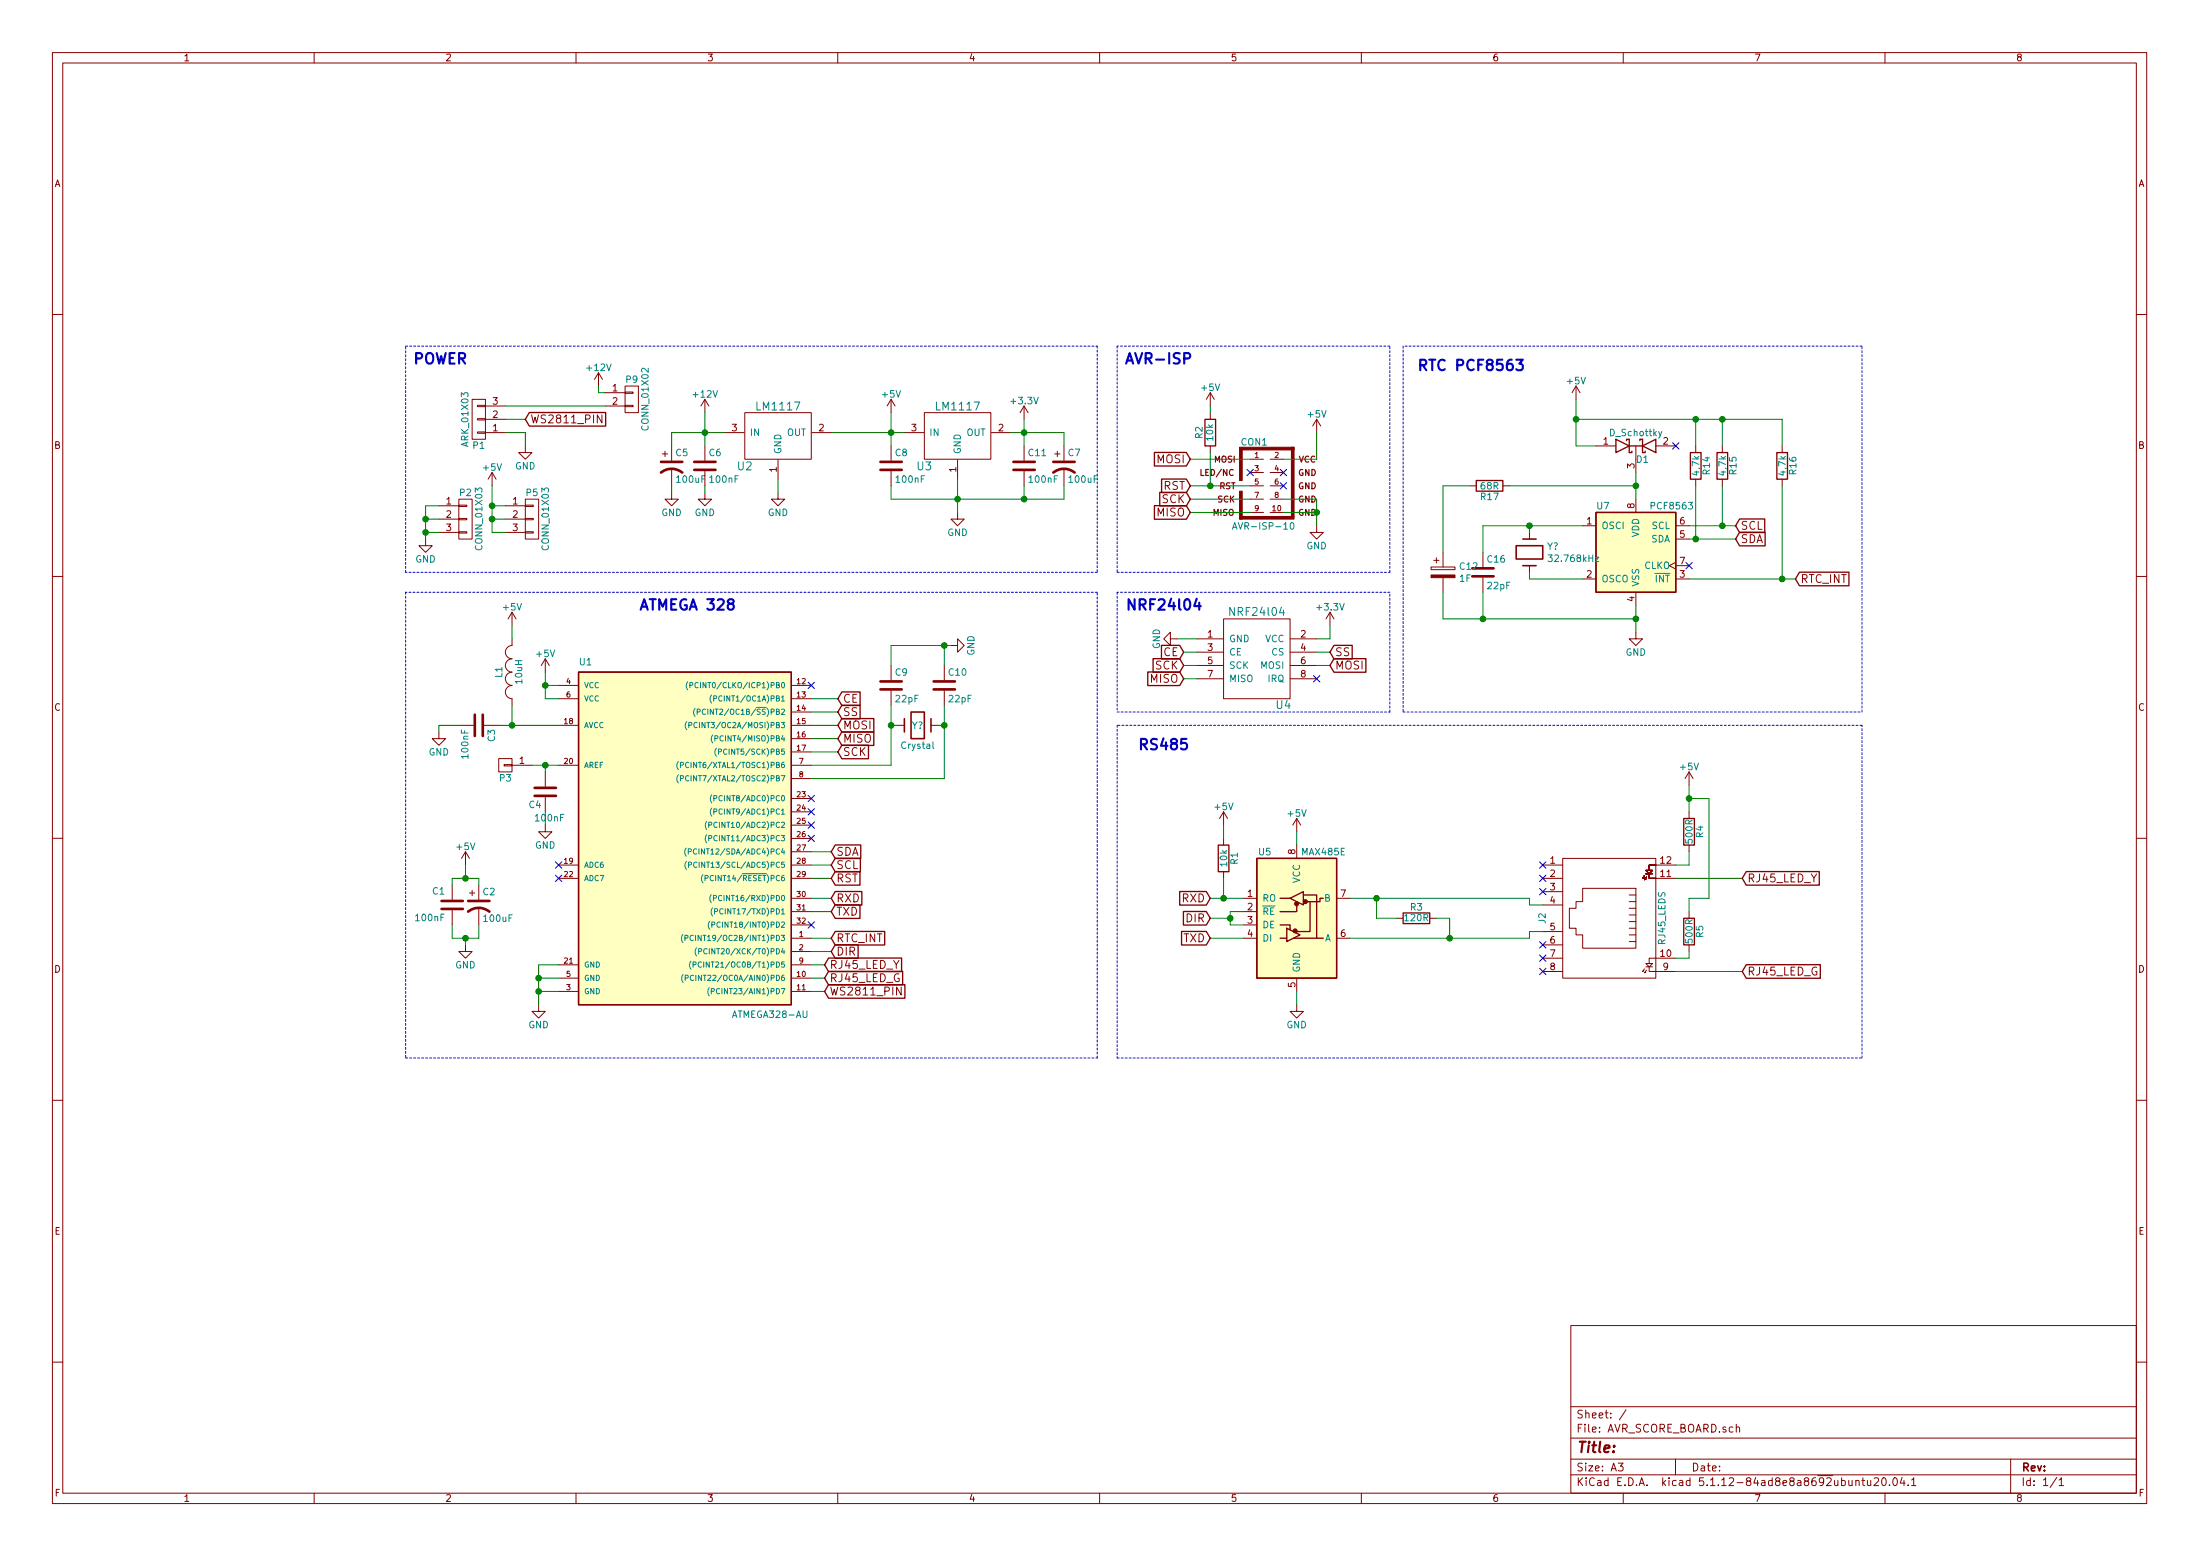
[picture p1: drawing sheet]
<svg xmlns="http://www.w3.org/2000/svg" width="420mm" height="297mm" viewBox="0 0 420 297" stroke-linecap="round" stroke-linejoin="round" font-family="sans-serif">
<g fill="none" stroke="#840000" stroke-width=".19">
<path d="M10 10h400v277h-400zM12 12h396v273.1h-396zM60 10v2M110 10v2M160 10v2M210 10v2M260 10v2M310 10v2M360 10v2M10 60h2M90.2 76.2h2.5v7.7h-2.5zM91.2 77.4h1.5v.2h-1.5z"/>
<path d="M91.2 79.9h1.5v.3h-1.5zM92.7 77.5h3.8M114.3 71.2l-.8 1.2M114.3 71.2v2.5M114.3 71.2l.8 1.2M115 79.2v1.5l-.9-1.5v1.5M115.6 77.5h3.8M115.6 75h3.8M119.4 77.4h1.5v.2h-1.5zM119.4 74.8h1.5v.3h-1.5zM119.4 73.7h2.5v5.1h-2.5zM134.6 76.2v2.6"/>
<path d="M134.6 76.2l-.7 1.3M134.6 76.2l.8 1.3M142.2 78.8h12.7v8.9h-12.7zM170.2 76.2v2.6M170.2 76.2l-.8 1.3M170.2 76.2l.7 1.3M176.5 78.8h12.7v8.9h-12.7zM195.6 77.5v2.5M195.6 77.5l-.8 1.3M195.6 77.5l.7 1.3M231.1 75v2.5M231.1 78.8v1.2"/>
<path d="M231.1 75l-.7 1.2M231.1 75l.8 1.2M301 73.7l-.8 1.3M301 73.7v2.5M301 73.7l.8 1.3M408 60h2M83.8 96.6h3.8M83.8 99.1h3.8M87.6 99h1.6v.2h-1.6zM87.6 96.4h1.6v.3h-1.6zM87.6 95.3h2.6v7.6h-2.6zM91.2 82.5h1.5v.2h-1.5z"/>
<path d="M92.7 82.6h3.8M92.7 80h3.8M94 90.2l-.8 1.3M94 90.2v2.5M94 90.2l.7 1.3M96.5 96.6h3.8M96.5 99.1h3.8M100.3 99h1.6v.2h-1.6zM100.3 96.4h1.6v.3h-1.6zM100.3 95.3h2.6v7.6h-2.6zM100.3 85.1v1.3h1.3l-1.3 1.3-1.2-1.3h1.2M126.5 86.7h1"/>
<path d="M127 86.1v1.1M128.3 94v1.3h1.2l-1.2 1.3-1.3-1.3h1.3M128.3 85.1v2.8M128.3 89.4v3.3M134.6 94v1.3h1.3l-1.3 1.3-1.3-1.3h1.3M134.6 85.1v2.8M134.6 90v2.7M138.4 82.6h3.7M148.6 94v1.3h1.3l-1.3 1.3-1.3-1.3h1.3M148.6 87.8v3.7M155 82.6h3.7M170.2 85.1v2.8"/>
<path d="M170.2 90v2.7M172.7 82.6h3.7M182.9 97.8v1.3h1.2l-1.2 1.3-1.3-1.3h1.3M182.9 87.8v3.7M189.3 82.6h3.7M195.6 85.1v2.8M195.6 90v2.7M201.4 86.7h1M201.9 86.1v1.1M203.2 85.1v2.8M203.2 89.4v3.3M231.1 85.1v1.3"/>
<path d="M238.8 92.7h2.5M238.8 87.7h2.5M238.8 97.8h2.5M238.8 90.2h2.5M238.8 95.3h2.5M242.6 92.7h2.5M242.6 87.7h2.5M242.6 97.8h2.5M242.6 90.2h2.5M242.6 95.3h2.5M251.5 80l-.8 1.3M251.5 80v2.6"/>
<path d="M251.5 80l.7 1.3M280.7 92.7h1.2M287 92.7h1.3M304.8 85.1h3.8M312.4 85.1v5.1M312.4 95.3v2.5M316.2 85.1h3.8M323.8 85.1v1.3M323.8 91.5v1.2M328.9 85.1v1.3M328.9 91.5v1.2M340.4 85.1v1.3"/>
<path d="M340.4 91.5v1.2M10 110h2M81.3 102.9v1.3h1.2l-1.2 1.2-1.3-1.2h1.3M83.8 101.6h3.8M87.6 101.5h1.6v.3h-1.6zM96.5 101.6h3.8M97.8 116.9l-.8 1.2M97.8 116.9v2.5M97.8 116.9l.8 1.2M100.3 101.5h1.6v.3h-1.6zM233.7 118.1h12.7v15.3h-12.7zM251.5 100.4v1.2h1.2l-1.2 1.3-1.3-1.3h1.3"/>
<path d="M254 116.9l-.8 1.2M254 116.9v2.5M254 116.9l.8 1.2M273.3 108.2h4.6v.5h-4.6zM273.8 107h1M274.3 106.5v1M275.6 105.4v2.8M275.6 110.3v2.8M283.2 105.4v2.8M283.2 110.3v2.8M292.1 101.6v1.3M292.1 108v1.3"/>
<path d="M302.3 100.4h2.5M302.3 110.5h2.5M312.4 113.1v2.5M320 107.4l-1.2 .6 1.2 .6M320 100.4h2.6M320 110.5h2.6M320 102.9h2.6M320 108h2.6M408 110h2M83.8 139.7v1.3h1.3l-1.3 1.3-1.3-1.3h1.3M87.6 138.5h2.8M92.5 138.5h2.7"/>
<path d="M97.8 122v1.2a1.27 1.27 0 0 0-1.3 1.3 1.27 1.27 0 0 0 1.3 1.3 1.27 1.27 0 0 0-1.3 1.2 1.27 1.27 0 0 0 1.3 1.3 1.27 1.27 0 0 0-1.3 1.3 1.27 1.27 0 0 0 1.3 1.2 1.27 1.27 0 0 0-1.3 1.3 1.27 1.27 0 0 0 1.3 1.3v1.3M104.1 125.8v2.5M104.1 125.8l-.7 1.2M104.1 125.8l.8 1.2M106.7 138.5h3.8M106.7 130.8h3.8M106.7 133.4h3.8M151.1 138.5h3.8M151.1 130.8h3.8M151.1 133.4h3.8M151.1 135.9h3.8M170.2 127v2.8"/>
<path d="M170.2 131.9v2.8M171.4 138.5h1.3M177.8 138.5h1.3M180.3 127v2.8M180.3 131.9v2.8M181.6 123.2h1.3v-1.2l1.2 1.2-1.2 1.3v-1.3M223.5 122v-1.3l-1.3 1.3 1.3 1.2v-1.2h1.3M228.6 122h5.1M228.6 124.5h5.1M228.6 127h5.1M228.6 129.6h5.1M246.4 122h5.1"/>
<path d="M246.4 124.5h5.1M246.4 127h5.1M246.4 129.6h5.1M312.4 120.7v1.3h1.3l-1.3 1.2-1.3-1.2h1.3M95.2 144.8h2.6v2.6h-2.6zM96.3 146h1.5v.2h-1.5zM97.8 146.1h3.8M104.1 157.5v1.3h1.3l-1.3 1.3-1.2-1.3h1.2M104.1 147.4v2.8M104.1 152.2v2.8M106.7 146.1h3.8M151.1 146.1h3.8"/>
<path d="M151.1 141h3.8M151.1 143.5h3.8M151.1 152.4h3.8M151.1 155h3.8M151.1 157.5h3.8M151.1 148.6h3.8M233.7 155l-.8 1.2M233.7 155v2.5M233.7 155l.7 1.2M247.6 156.2v2.6M247.6 156.2l-.7 1.3M247.6 156.2l.8 1.3"/>
<path d="M322.6 147.4l-.8 1.2M322.6 147.4v2.5M322.6 155v1.2M322.6 147.4l.7 1.2M10 160h2M86.4 168.9v2.8M86.4 173.8v2.8M88.9 162.6l-.8 1.3M88.9 162.6v2.5M88.9 162.6l.8 1.3M89.7 170.5h1M90.2 170v1"/>
<path d="M91.4 168.9v2.8M91.4 173.3v3.3M106.7 165.1h3.8M106.7 167.7h3.8M151.1 160.1h3.8M151.1 165.1h3.8M151.1 167.7h3.8M151.1 179.1h3.8M151.1 162.6h3.8M151.1 171.5h3.8M151.1 174h3.8M151.1 176.6h3.8"/>
<path d="M233.7 160.1v1.2M233.7 166.4v1.3M237.5 179.1h2.5M237.5 171.5h2.5M237.5 174h2.5M237.5 176.6h2.5M247.6 161.3v2.6M248.9 170.9h.1M255.3 179.1h2.5M255.3 171.5h2.5M266.7 175.3h1.3M273 175.3h1.3"/>
<path d="M294.6 165.1h3.8M294.6 167.7h3.8M294.6 170.2h3.8M294.6 172.8h3.8M294.6 177.8h3.8M298.4 163.9h17.8v22.8h-17.8zM302.3 169.6h10.1v11.4h-10.1v-2.5h-1.3v-1.3h-1.3v-3.8h1.3v-1.3h1.3zM311.1 170.9h1.3M311.1 172.1h1.3M311.1 173.4h1.3M311.1 174.7h1.3M311.1 175.9h1.3"/>
<path d="M311.1 177.2h1.3M311.1 178.5h1.3M311.1 179.7h1.3M314.1 167.2l-.4 .5 .2-.2M314.5 167.4l-.4 .5 .2-.1M315 167.2v.5h5M315 165.5v.7h.6l-.6 .6-.7-.6h.7M315.6 166.8h-1.3h.7v.6M320 165.1h-5v.5M322.6 161.3v1.3M322.6 174v1.3M408 160h2"/>
<path d="M88.9 180.4v1.2h1.3l-1.3 1.3-1.3-1.3h1.3M102.9 191.8v1.3h1.2l-1.2 1.2-1.3-1.2h1.3M106.7 186.7h3.8M106.7 189.3h3.8M106.7 184.2h3.8M151.1 186.7h3.8M151.1 189.3h3.8M151.1 181.6h3.8M151.1 184.2h3.8M172.1 188.4v1.6l-.9-1.6v1.6M247.6 191.8v1.3h1.3l-1.3 1.2-1.2-1.2h1.2M247.6 186.7v2.6"/>
<path d="M294.6 182.9h3.8M294.6 180.4h3.8M294.6 185.5h3.8M314.1 184.9l-.4 .6 .2-.2M314.3 183.9h1.3l-.6 .7zM314.3 184.6h1.3M314.5 185.2l-.4 .5 .2-.1M315 184.6v.9h5M320 182.9h-5v1M322.6 180.4v1.2M10 210h2M408 210h2"/>
<path d="M300 253h108v32.1h-108zM10 260h2M300 278.5h108M300 274.5h108M300 268.5h108M309 279.3h1l-.5 .6 .4 .1v.7l-.2 .1-.7-.1M310.5 269.1l-1.2 2M320 278.5v3M331.6 272.5l.2-.1 .4 .1v.9M331.6 271.9v1.5M384 278.5v6.6M408 260h2"/>
<path d="M60 285.1v1.9M110 285.1v1.9M160 285.1v1.9M210 285.1v1.9M260 285.1v1.9M300 281.5h108M310 285.1v1.9M354.4 282.7l.2-.1 .4 .1 .1 .9M354.4 282.6v1M355.6 282.6h.5M355.8 282.1v1.3l.3 .2M356.6 282.6v.8a.37 .37 0 0 0 .7 .1"/>
<path d="M357.3 282.6v1M357.9 282.3l.6-.2 .2 .2 .1 .2-.9 1.1h.9M359.5 282.3l.2-.2a.8 .8 0 0 1 .5 .8 .8 .8 0 0 1-.5 .7l-.2-.1-.1-.5zM360 285.1v1.9M360.9 283.5v.1M361.6 282.3l.2-.2a.8 .8 0 0 1 .6 .8 .8 .8 0 0 1-.6 .7l-.2-.1-.1-.5zM363.3 282l-.4 1.1h1M363.6 282.6v1M364.4 283.5v.1M365.1 282.5l.4-.4v1.5M365.1 283.6h.8M392.8 282l-1.3 2"/>
<path d="M393.2 282.5l.5-.4v1.5M393.2 283.6h.9"/>
</g>
<g fill="none" stroke="#840000" stroke-width=".51">
<path d="M126.2 90.2a3.3 3.3 0 0 1 4.1 0M126.2 88.2h4.1M132.6 88.2h4.1M132.6 89.7h4.1M168.1 88.2h4.1M168.1 89.7h4.1M193.5 88.2h4.1M193.5 89.7h4.1M201.2 90.2a3.3 3.3 0 0 1 4 0M201.2 88.2h4M281.2 110h4M281.2 108.5h4"/>
<path d="M90.7 136.4v4.1M92.2 136.4v4.1M168.1 131.6h4.1M168.1 130.1h4.1M178.3 131.6h4.1M178.3 130.1h4.1M102.1 150.4h4.1M102.1 151.9h4.1M84.3 172h4.1M84.3 173.5h4.1M89.4 174a3.3 3.3 0 0 1 4.1 0M89.4 172h4.1"/>
</g>
<g fill="none" stroke="#840000" stroke-width=".25">
<path d="M101.1 78.8h14.6v2.5h-14.6l-.8-1.3zM220.5 96.5h6.1l.7 1.3-.7 1.3h-6.1zM220.5 86.4h6.1l.7 1.3-.7 1.3h-6.1zM221.5 94h5.1l.7 1.3-.7 1.3h-5.1zM221.8 91.5h4.8l.7 1.2-.7 1.3h-4.8zM230.1 80h2.1v5.1h-2.1zM281.9 91.7h5.1v2.1h-5.1zM304.8 97.8h15.2v15.3h-15.2zM308.6 83.9l2.5 1.2-2.5 1.3zM311.1 83.9v2.5h.6v-.3M311.1 85.1h2.6M313.7 83.9v2.5h.5v-.3"/>
<path d="M313.7 85.1l2.5-1.2v2.5zM322.8 86.4h2.1v5.1h-2.1zM327.9 86.4h2v5.1h-2zM332.2 99.1h4.8v2.6h-4.8l-.7-1.3zM339.3 86.4h2.1v5.1h-2.1zM332.2 101.6h4.9v2.6h-4.9l-.7-1.3zM343.7 109.2h9.4v2.6h-9.4l-.8-1.3zM110.5 128.3h40.6v63.5h-40.6zM160.8 132.1h3.5v2.6h-3.5l-.8-1.3zM160.8 139.7h6.1v2.6h-6.1l-.8-1.3zM160.8 137.2h6.1v2.6h-6.1l-.8-1.3zM160.8 134.6h3.5v2.6h-3.5l-.8-1.3z"/>
<path d="M219.2 128.3h6.1l.8 1.3-.8 1.3h-6.1zM220.2 125.7h5.1l.8 1.3-.8 1.3h-5.1zM221.8 123.2h3.5l.8 1.3-.8 1.3h-3.5zM254.8 125.7h6.1v2.6h-6.1l-.8-1.3zM254.8 123.2h3.4v2.6h-3.4l-.8-1.3zM160.8 142.3h5.1v2.5h-5.1l-.8-1.3zM321.6 156.2h2v5.1h-2zM159.5 163.8h4.8v2.6h-4.8l-.8-1.3zM159.5 161.3h4.9v2.6h-4.9l-.8-1.3zM159.5 170.2h5.1v2.6h-5.1l-.8-1.3zM159.5 172.7h4.7v2.6h-4.7l-.8-1.3zM159.5 166.4h4.7v2.6h-4.7l-.8-1.3z"/>
<path d="M159.5 177.8h9.5v2.6h-9.5l-.8-1.3zM225.3 170.2h5.1l.7 1.3-.7 1.3h-5.1zM225.7 177.8h4.7l.7 1.3-.7 1.3h-4.7zM226 174h4.4l.7 1.3-.7 1.3h-4.4zM232.7 161.3h2v5.1h-2zM240 163.9h15.3v22.8h-15.3zM244.5 176.6h1.9v.6M244.5 179.1h1.2M244.5 171.5h1.9M245.7 177.2l2.6 1.3-2.6 1.2zM246.4 171.5l2.5-1.3v2.6zM246.4 177.2v.3"/>
<path d="M247 179.1h5.7M247.6 172.8v1.2h-3.1M248.9 170.9h2.6v8.2M250.2 172.1v5.7h-2.6M252.7 171.5h-.6v.6h-2.5M268 174.3h5v2h-5zM321.6 175.3h2v5.1h-2zM333.5 166.4h13.9v2.6h-13.9l-.8-1.3zM158.2 182.9h14v2.6h-14l-.7-1.3zM158.2 188h14.6v2.6h-14.6l-.7-1.3zM158.2 185.4h14.2v2.6h-14.2l-.7-1.3zM159.5 180.4h4.4v2.5h-4.4l-.8-1.3z"/>
<path d="M333.5 184.2h14.1v2.6h-14.1l-.8-1.3z"/>
</g>
<g fill="none" stroke="#008484" stroke-width=".19">
<path d="M246.5 99.9l.2-.1a.67 .67 0 0 1 .4 .6 .67 .67 0 0 1-.4 .6l-.3-.5zM317.4 82.4l-.5 1.1-.1 .1M235.4 101l.4-1.2 .4 1.2M235.5 100.7h.6M295.7 105.9h.7l-.4 .5 .4 .1v.6l-.2 .1-.5-.1M304.7 106.4h.6l-.6 .8h.6M131.2 137.8a1.13 1.13 0 0 0 0 1.5M131.3 130.1a1.2 1.2 0 0 0 0 1.6M131.5 138.4h.5l.1-.4-.6-.1v1M131.7 130.8h.5l.1-.4-.6-.1v1M132.8 135.2a1.13 1.13 0 0 0 0 1.6M133.1 135.9h.5l.1-.5h-.6v1"/>
<path d="M133.1 138a.46 .46 0 0 0-.6 .4 .46 .46 0 0 0 .6 .4M133.3 130.4a.45 .45 0 0 0-.6 .4 .45 .45 0 0 0 .6 .4M134.7 135.4a.46 .46 0 0 0-.6 .5 .46 .46 0 0 0 .6 .4M135.9 132.7a1.2 1.2 0 0 0 0 1.5M136.3 133.4l.5-.1v-.4l-.5-.1v1M129.6 145.4a1.13 1.13 0 0 0 0 1.5M129.6 147.9a1.13 1.13 0 0 0 0 1.6M129.9 146.1l.5-.1 .1-.4-.6-.1v1M129.9 148.6h.5l.1-.5h-.6v1M131.5 145.6a.46 .46 0 0 0-.6 .4 .46 .46 0 0 0 .6 .4M131.5 148.1a.46 .46 0 0 0-.6 .5 .46 .46 0 0 0 .6 .4M135 156.8a1.2 1.2 0 0 0 0 1.6"/>
<path d="M135 159.3a1.2 1.2 0 0 0 0 1.6M135.4 157.5l.4-.1 .1-.4h-.5v1M135.9 151.7a1.2 1.2 0 0 0 0 1.6M135.9 154.3a1.2 1.2 0 0 0 0 1.5M136.1 140.3a1.13 1.13 0 0 0 0 1.5M136.3 152.4h.5l.1-.4-.6-.1v1M136.3 155l.5-.1 .1-.4-.6-.1v1M136.5 141l.5-.1 .1-.4-.6-.1v1.1M136.8 142.8a1.13 1.13 0 0 0 0 1.6M137.2 143.5h.5v-.4l-.5-.1v1M178.2 141.6v1.1l.2 .2M130.4 178.4a1.2 1.2 0 0 0 0 1.5"/>
<path d="M130.8 179.1l.5-.1v-.4l-.5-.1v1.1M131.1 161.9a1.13 1.13 0 0 0 0 1.5M131.1 164.4a1.13 1.13 0 0 0 0 1.6M131.4 162.6l.5-.1 .1-.4-.6-.1v1.1M131.5 165.1h.5v-.4l-.5-.1v1M132.4 178.6a.46 .46 0 0 0-.6 .4 .46 .46 0 0 0 .6 .5M133 162.1a.46 .46 0 0 0-.6 .4 .46 .46 0 0 0 .6 .5M133.1 164.7a.46 .46 0 0 0-.6 .4 .46 .46 0 0 0 .6 .4M134.3 167a1.13 1.13 0 0 0 0 1.5M134.6 167.7l.5-.1 .1-.4-.6-.1v1M135.4 160h.4l.1-.4-.5-.1v1M135.6 175.9a1.2 1.2 0 0 0 0 1.5"/>
<path d="M135.8 170.8a1.2 1.2 0 0 0 0 1.5M135.9 176.5h.5l.1-.4-.6-.1v1M136.1 173.3a1.2 1.2 0 0 0 0 1.6M136.2 171.5l.5-.1 .1-.4-.6-.1v1M136.5 174h.5v-.5h-.5v1M130.5 186a1.2 1.2 0 0 0 0 1.6M130.9 186.7h.4l.1-.5h-.5v1M132 183.5a1.2 1.2 0 0 0 0 1.5M132.4 184.2l.4-.1 .1-.4-.5-.1v1M132.5 186.2a.46 .46 0 0 0-.7 .5 .46 .46 0 0 0 .7 .4M133 180.9a1.2 1.2 0 0 0 0 1.6M133.4 181.6h.5l.1-.4-.6-.1v1"/>
<path d="M134 183.7a.46 .46 0 0 0-.7 .4 .46 .46 0 0 0 .7 .4M135 181.2a.46 .46 0 0 0-.6 .4 .46 .46 0 0 0 .6 .4M135.5 188.6a1.2 1.2 0 0 0 0 1.5M135.8 189.2h.5l.1-.4-.6-.1v1"/>
</g>
<g fill="#ffffc2" stroke="#ffffc2" stroke-width=".19">
<path d="M304.8 97.8h15.2v15.3h-15.2z"/>
<path d="M110.5 128.3h40.6v63.5h-40.6z"/>
<path d="M240 163.9h15.3v22.8h-15.3z"/>
</g>
<g fill="#840000" stroke="#840000" stroke-width=".19">
<path d="M236.7 98.6h10.4v.5h-10.4z"/>
<path d="M236.7 93.8h.5v5.3h-.5z"/>
<path d="M236.7 85.4h.5v6.3h-.5z"/>
<path d="M237.2 85.4h9.9v.5h-9.9z"/>
<path d="M246.6 85.4h.5v13.2h-.5z"/>
<path d="M273.3 109.8h4.6v.5h-4.6z"/>
</g>
<path d="M289.6 104.2h5v2.5h-5zM290.8 102.9h2.6M290.8 108h2.6M172.7 137.2v2.5M174 135.9h2.5v5.1h-2.5zM177.8 137.2v2.5" fill="none" stroke="#840000" stroke-width=".3"/>
<g fill="#840000" stroke="#840000" stroke-width=".25">
<circle cx="247.3" cy="177.7" r=".36"/>
<circle cx="247.6" cy="172.5" r=".36"/>
<circle cx="249.3" cy="172.1" r=".36"/>
</g>
<g fill="none" stroke="#0000c2" stroke-width=".19" stroke-dasharray=".4 .4">
<path d="M77.5 66.1h132M209.5 66.1v43.2M213.4 66.1v43.2M265.4 66.1h-52M268 66.1v69.8M355.6 66.1h-87.6M77.5 113.1v88.9M77.5 109.3v-43.2M209.5 113.1h-132M209.5 109.3h-132M213.4 109.3h52M213.4 113.1v22.8"/>
<path d="M265.4 109.3v-43.2M265.4 113.1h-52M213.4 138.5v63.5M213.4 135.9h52M265.4 135.9v-22.8M268 135.9h87.6M355.6 135.9v-69.8M355.6 138.5h-142.2M77.5 202h132M209.5 202v-88.9M213.4 202h142.2M355.6 202v-63.5"/>
</g>
<g fill="none" stroke="#008400" stroke-width=".19">
<path d="M96.5 77.5h19.1M114.3 73.7v1.3h1.3M134.6 78.8v6.3M170.2 78.8v6.3M231.1 77.5v1.3M301 76.2v8.9h3.8M81.3 99.1h2.5M83.8 96.6h-2.5v6.3M94 96.6h2.5M94 92.7v8.9h2.5M94 99.1h2.5M96.5 82.6h3.8v2.5"/>
<path d="M96.5 80h3.8M128.3 92.7v1.3M134.6 92.7v1.3M138.4 82.6h-10.1v2.5M148.6 91.5v2.5M158.7 82.6h14M170.2 92.7v2.6h33v-2.6M182.9 91.5v6.3M193 82.6h10.2v2.5M195.6 80v5.1M195.6 92.7v2.6M227.3 92.7h11.5"/>
<path d="M227.3 95.3h11.5M227.3 97.8h11.5M227.3 87.7h11.5M231.1 86.4v6.3M245.1 95.3h6.4v5.1M245.1 97.8h6.4M251.5 82.6v5.1h-6.4M280.7 92.7h-5.1v12.7M288.3 92.7h24.1M301 80h39.4v5.1M312.4 90.2v5.1M323.8 80v5.1"/>
<path d="M323.8 92.7v10.2M328.9 80v5.1M328.9 92.7v7.7M340.4 92.7v17.8M81.3 101.6h2.5M97.8 119.4v2.6M254 119.4v2.6h-2.5M275.6 113.1v5h36.8M283.2 113.1v5M292.1 100.4v1.2M292.1 109.3v1.2h10.2M302.3 100.4h-19.1v5"/>
<path d="M312.4 115.6v5.1M322.6 102.9h8.9M322.6 110.5h20.3M322.6 100.4h8.9M87.6 138.5h-3.8v1.2M95.2 138.5h11.5M97.8 134.7v3.8M104.1 128.3v5.1h2.6M104.1 130.8h2.6M154.9 133.4h5.1M154.9 138.5h5.1M154.9 135.9h5.1"/>
<path d="M170.2 134.7v11.4h-15.3M170.2 138.5h1.2M179.1 138.5h1.2M180.3 134.7v13.9h-25.4M180.3 123.2v3.8M181.6 123.2h-11.4v3.8M224.8 122h3.8M226.1 127h2.5M226.1 124.5h2.5M226.1 129.6h2.5M251.5 127h2.5M251.5 124.5h2.5"/>
<path d="M101.6 146.1h5.1M104.1 146.1v1.3M104.1 155v2.5M154.9 143.5h5.1M154.9 141h5.1M233.7 157.5v2.6M247.6 158.8v2.5M322.6 149.9v5.1M322.6 152.4h3.8v19.1h-3.8v2.5M86.4 168.9v-1.2h5v1.2M86.4 176.6v2.5h5v-2.5M88.9 165.1v2.6"/>
<path d="M88.9 179.1v1.3M154.9 165.1h3.8M154.9 171.5h3.8M154.9 167.7h3.8M154.9 162.6h3.8M154.9 179.1h3.8M154.9 174h3.8M231.1 171.5h6.4M231.1 179.1h6.4M231.1 175.3h3.8M233.7 167.7v3.8M237.5 174h-2.6v2.6h2.6"/>
<path d="M257.8 171.5h34.3v1.3h2.5M262.9 171.5v3.8h3.8M274.3 175.3h2.6v3.8M294.6 177.8h-2.5v1.3h-34.3M320 167.7h12.7M322.6 162.6v2.5h-2.6M102.9 186.7h3.8M102.9 189.3h3.8M106.7 184.2h-3.8v7.6M154.9 186.7h2.6M154.9 184.2h2.6M154.9 189.3h2.6"/>
<path d="M154.9 181.6h3.8M247.6 189.3v2.5M320 185.5h12.7M322.6 181.6v1.3h-2.6"/>
</g>
<path d="M226.2 68.4h.7a.54 .54 0 0 0 .4-.5 .54 .54 0 0 0-.4-.5h-.7v2M289.6 68.7h1.2l-.6 .7a.58 .58 0 0 1 .6 .4v.5l-.4 .4h-.5l-.3-.2M216.7 114.4v2l-1.2-2v2M226.6 141.1h-1v.9l.2-.2h.5l.3 .2 .1 .2-.1 .7-.3 .2h-.5l-.2-.2" fill="none" stroke="#0000c2" stroke-width=".41"/>
<g fill="#008400" stroke="#008400" stroke-width=".25">
<circle cx="292.1" cy="100.4" r=".51"/>
<circle cx="340.4" cy="110.5" r=".51"/>
<circle cx="301" cy="80" r=".51"/>
<circle cx="323.8" cy="102.9" r=".51"/>
<circle cx="276.9" cy="179.1" r=".51"/>
<circle cx="262.9" cy="171.5" r=".51"/>
<circle cx="312.4" cy="118.1" r=".51"/>
<circle cx="102.9" cy="186.7" r=".51"/>
<circle cx="170.2" cy="138.5" r=".51"/>
<circle cx="251.5" cy="97.8" r=".51"/>
<circle cx="195.6" cy="95.3" r=".51"/>
<circle cx="81.3" cy="99.1" r=".51"/>
<circle cx="81.3" cy="101.6" r=".51"/>
<circle cx="94" cy="96.6" r=".51"/>
<circle cx="102.9" cy="189.3" r=".51"/>
<circle cx="231.1" cy="92.7" r=".51"/>
<circle cx="88.9" cy="179.1" r=".51"/>
<circle cx="233.7" cy="171.5" r=".51"/>
<circle cx="182.9" cy="95.3" r=".51"/>
<circle cx="94" cy="99.1" r=".51"/>
<circle cx="235" cy="175.3" r=".51"/>
<circle cx="322.6" cy="152.4" r=".51"/>
<circle cx="195.6" cy="82.6" r=".51"/>
<circle cx="170.2" cy="82.6" r=".51"/>
<circle cx="328.9" cy="100.4" r=".51"/>
<circle cx="88.9" cy="167.7" r=".51"/>
<circle cx="104.1" cy="146.1" r=".51"/>
<circle cx="97.8" cy="138.5" r=".51"/>
<circle cx="134.6" cy="82.6" r=".51"/>
<circle cx="104.1" cy="130.8" r=".51"/>
<circle cx="283.2" cy="118.1" r=".51"/>
<circle cx="312.4" cy="92.7" r=".51"/>
<circle cx="323.8" cy="80" r=".51"/>
<circle cx="328.9" cy="80" r=".51"/>
<circle cx="180.3" cy="123.2" r=".51"/>
<circle cx="180.3" cy="138.5" r=".51"/>
</g>
<g fill="none" stroke="#000084" stroke-width=".19">
<path d="M238.2 89.6l1.2 1.2M239.4 89.6l-1.2 1.2M244.5 92.1l1.2 1.3M244.5 89.6l1.2 1.2M245.7 92.1l-1.2 1.3M245.7 89.6l-1.2 1.2M319.4 84.5l1.2 1.2M320.6 84.5l-1.2 1.2M322 107.4l1.2 1.2M323.2 107.4l-1.2 1.2M154.3 130.2l1.2 1.3M155.5 130.2l-1.2 1.3"/>
<path d="M250.9 129l1.2 1.2M252.1 129l-1.2 1.2M154.3 154.4l1.2 1.2M154.3 159.4l1.2 1.3M154.3 156.9l1.2 1.2M154.3 151.8l1.2 1.2M155.5 154.4l-1.2 1.2M155.5 159.4l-1.2 1.3M155.5 156.9l-1.2 1.2M155.5 151.8l-1.2 1.2M106.1 167.1l1.2 1.2M106.1 164.5l1.2 1.2"/>
<path d="M107.3 167.1l-1.2 1.2M107.3 164.5l-1.2 1.2M154.3 176l1.2 1.2M155.5 176l-1.2 1.2M294 167.1l1.2 1.2M294 179.8l1.2 1.2M294 169.6l1.2 1.2M294 164.5l1.2 1.2M295.2 167.1l-1.2 1.2M295.2 179.8l-1.2 1.2M295.2 169.6l-1.2 1.2M295.2 164.5l-1.2 1.2"/>
<path d="M294 184.8l1.2 1.3M294 182.3l1.2 1.2M295.2 184.8l-1.2 1.3M295.2 182.3l-1.2 1.2"/>
</g>
<g font-size="2.8" fill="#0000c2">
<text x="78.7" y="69.5">POWER</text>
<text x="214.6" y="69.5">AVR-ISP</text>
<text x="270.5" y="70.8">RTC PCF8563</text>
<text x="121.9" y="116.5">ATMEGA 328</text>
<text x="217.1" y="116.5">NRF24l04</text>
<text x="217.2" y="143.2">RS485</text>
</g>
<text font-size="2.8" fill="#840000" x="301" y="277.3">Title:</text>
<g font-size="2.1" fill="#840000">
<text x="101.2" y="80.8">WS2811_PIN</text>
<text x="221" y="88.4">MOSI</text>
<text x="222.2" y="93.5">RST</text>
<text x="221" y="98.6">MISO</text>
<text x="221.9" y="96">SCK</text>
<text x="332.4" y="101.1">SCL</text>
<text x="332.4" y="103.7">SDA</text>
<text x="343.8" y="111.3">RTC_INT</text>
<text x="222.2" y="125.3">CE</text>
<text x="254.9" y="125.3">SS</text>
<text x="219.7" y="130.3">MISO</text>
<text x="220.7" y="127.8">SCK</text>
<text x="254.9" y="127.8">MOSI</text>
<text x="160.9" y="134.1">CE</text>
<text x="160.9" y="136.7">SS</text>
<text x="160.9" y="141.8">MISO</text>
<text x="160.9" y="139.2">MOSI</text>
<text x="160.9" y="144.3">SCK</text>
<text x="159.7" y="165.9">SCL</text>
<text x="159.7" y="163.4">SDA</text>
<text x="159.7" y="172.2">RXD</text>
<text x="159.7" y="168.4">RST</text>
<text x="225.8" y="172.2">RXD</text>
<text x="333.7" y="168.4">RJ45_LED_Y</text>
<text x="159.7" y="174.8">TXD</text>
<text x="159.7" y="179.9">RTC_INT</text>
<text x="226" y="179.9">TXD</text>
<text x="226.6" y="176.1">DIR</text>
<text x="158.4" y="184.9">RJ45_LED_Y</text>
<text x="159.7" y="182.4">DIR</text>
<text x="158.4" y="190">WS2811_PIN</text>
<text x="158.4" y="187.5">RJ45_LED_G</text>
<text x="333.7" y="186.2">RJ45_LED_G</text>
<text x="301" y="273.5">File: AVR_SCORE_BOARD.sch</text>
<text x="301" y="270.8">Sheet: /</text>
<text x="301" y="280.9">Size: A3</text>
<text x="323" y="280.9">Date:</text>
<text x="386" y="280.9">Rev:</text>
<text x="301" y="283.7">KiCad E.D.A. kicad 5.1.12-84ad8e8a8692ubuntu20.04.1</text>
<text x="386" y="283.7">Id: 1/1</text>
</g>
<g font-size="2.1" fill="#008484">
<text x="144.7" y="78.3">LM1117</text>
<text x="179" y="78.3">LM1117</text>
<text x="140.9" y="89.8">U2</text>
<text x="175.2" y="89.8">U3</text>
<text x="235.2" y="117.6">NRF24l04</text>
<text x="243.8" y="135.3">U4</text>
</g>
<g font-size="1.8" fill="#840000">
<text x="35" y="11.7">1</text>
<text x="85" y="11.7">2</text>
<text x="135" y="11.7">3</text>
<text x="185" y="11.7">4</text>
<text x="235" y="11.7">5</text>
<text x="285" y="11.7">6</text>
<text x="335" y="11.7">7</text>
<text x="385" y="11.7">8</text>
<text x="10.4" y="35.7">A</text>
<text x="408.4" y="35.7">A</text>
<text x="94.1" y="77.3">3</text>
<text x="117" y="74.7">1</text>
<text x="117" y="77.3">2</text>
<text x="94.1" y="82.3">1</text>
<text x="94.1" y="79.8">2</text>
<text x="139.8" y="82.3">3</text>
<text x="156.4" y="82.3">2</text>
<text x="174.1" y="82.3">3</text>
<text x="190.7" y="82.3">2</text>
<text x="10.4" y="85.7">B</text>
<text x="306.2" y="84.9">1</text>
<text x="312.2" y="89.4" transform="rotate(-90 312.2 89.4)">3</text>
<text x="317.7" y="84.9">2</text>
<text x="408.4" y="85.7">B</text>
<text x="148.3" y="90.1" transform="rotate(-90 148.3 90.1)">1</text>
<text x="182.6" y="90.1" transform="rotate(-90 182.6 90.1)">1</text>
<text x="85.2" y="96.3">1</text>
<text x="85.2" y="98.8">2</text>
<text x="85.2" y="101.4">3</text>
<text x="97.9" y="96.3">1</text>
<text x="97.9" y="98.8">2</text>
<text x="97.9" y="101.4">3</text>
<text x="303" y="100.1">1</text>
<text x="312.2" y="97" transform="rotate(-90 312.2 97)">8</text>
<text x="320.8" y="100.1">6</text>
<text x="320.8" y="102.7">5</text>
<text x="320.8" y="107.7">7</text>
<text x="303" y="110.3">2</text>
<text x="320.8" y="110.3">3</text>
<text x="312.2" y="114.8" transform="rotate(-90 312.2 114.8)">4</text>
<text x="230.7" y="121.7">1</text>
<text x="230.7" y="124.2">3</text>
<text x="248.4" y="121.7">2</text>
<text x="248.4" y="124.2">4</text>
<text x="230.7" y="126.8">5</text>
<text x="230.7" y="129.3">7</text>
<text x="248.4" y="126.8">6</text>
<text x="248.4" y="129.3">8</text>
<text x="10.4" y="135.7">C</text>
<text x="408.4" y="135.7">C</text>
<text x="99.2" y="145.8">1</text>
<text x="247.4" y="163.1" transform="rotate(-90 247.4 163.1)">8</text>
<text x="296.1" y="164.9">1</text>
<text x="296.1" y="167.4">2</text>
<text x="317.2" y="167.4">11</text>
<text x="317.2" y="164.9">12</text>
<text x="238.3" y="171.2">1</text>
<text x="238.3" y="173.8">2</text>
<text x="256.1" y="171.2">7</text>
<text x="296.1" y="170">3</text>
<text x="296.1" y="172.5">4</text>
<text x="238.3" y="176.3">3</text>
<text x="238.3" y="178.9">4</text>
<text x="256.1" y="178.9">6</text>
<text x="296.1" y="177.6">5</text>
<text x="10.4" y="185.7">D</text>
<text x="296.1" y="180.1">6</text>
<text x="296.1" y="182.7">7</text>
<text x="296.1" y="185.2">8</text>
<text x="317.2" y="182.7">10</text>
<text x="317.7" y="185.2">9</text>
<text x="408.4" y="185.7">D</text>
<text x="247.4" y="188.5" transform="rotate(-90 247.4 188.5)">5</text>
<text x="10.4" y="235.7">E</text>
<text x="408.4" y="235.7">E</text>
<text x="10.5" y="285.7">F</text>
<text x="35" y="286.7">1</text>
<text x="85" y="286.7">2</text>
<text x="135" y="286.7">3</text>
<text x="185" y="286.7">4</text>
<text x="235" y="286.7">5</text>
<text x="285" y="286.7">6</text>
<text x="335" y="286.7">7</text>
<text x="385" y="286.7">8</text>
<text x="408.5" y="285.7">F</text>
</g>
<g font-size="1.8" fill="#008484">
<text x="112.2" y="70.8">+12V</text>
<text x="119.6" y="73.1">P9</text>
<text x="132.5" y="75.9">+12V</text>
<text x="168.6" y="75.9">+5V</text>
<text x="193.2" y="77.2">+3.3V</text>
<text x="229.5" y="74.6">+5V</text>
<text x="299.4" y="73.4">+5V</text>
<text x="123.9" y="81.9" transform="rotate(-90 123.9 81.9)">CONN_01X02</text>
<text x="143.2" y="83.2">IN</text>
<text x="150.3" y="83.2">OUT</text>
<text x="177.4" y="83.2">IN</text>
<text x="184.6" y="83.2">OUT</text>
<text x="229.7" y="83.7" transform="rotate(-90 229.7 83.7)">R2</text>
<text x="249.9" y="79.7">+5V</text>
<text x="307.6" y="83.3">D_Schottky</text>
<text x="89.5" y="85" transform="rotate(-90 89.5 85)">ARK_01X03</text>
<text x="90.4" y="85.7">P1</text>
<text x="92.4" y="89.9">+5V</text>
<text x="98.4" y="89.6">GND</text>
<text x="129.1" y="87.1">C5</text>
<text x="135.5" y="87.1">C6</text>
<text x="149.2" y="86.8" transform="rotate(-90 149.2 86.8)">GND</text>
<text x="171" y="87.1">C8</text>
<text x="183.5" y="86.8" transform="rotate(-90 183.5 86.8)">GND</text>
<text x="196.5" y="87.1">C11</text>
<text x="204" y="87.1">C7</text>
<text x="231.7" y="84.1" transform="rotate(-90 231.7 84.1)">10k</text>
<text x="237.1" y="85.1">CON1</text>
<text x="312.6" y="88.4">D1</text>
<text x="87.8" y="94.7">P2</text>
<text x="100.5" y="94.7">P5</text>
<text x="129.4" y="92.2">100uF</text>
<text x="135.7" y="92.2">100nF</text>
<text x="171.3" y="92.2">100nF</text>
<text x="196.7" y="92.2">100nF</text>
<text x="204.3" y="92.2">100uF</text>
<text x="282.9" y="95.5">R17</text>
<text x="282.9" y="93.4">68R</text>
<text x="324.5" y="90.7" transform="rotate(-90 324.5 90.7)">4,7k</text>
<text x="326.6" y="90.5" transform="rotate(-90 326.6 90.5)">R14</text>
<text x="329.6" y="90.7" transform="rotate(-90 329.6 90.7)">4,7k</text>
<text x="331.6" y="90.5" transform="rotate(-90 331.6 90.5)">R15</text>
<text x="341" y="90.7" transform="rotate(-90 341 90.7)">4,7k</text>
<text x="343.1" y="90.5" transform="rotate(-90 343.1 90.5)">R16</text>
<text x="126.3" y="98.5">GND</text>
<text x="132.7" y="98.5">GND</text>
<text x="146.6" y="98.5">GND</text>
<text x="236.5" y="101.1">AVR-ISP-10</text>
<text x="305" y="97.2">U7</text>
<text x="305.8" y="101">OSCI</text>
<text x="315.5" y="101">SCL</text>
<text x="315.5" y="97.2">PCF8563</text>
<text x="79.3" y="107.4">GND</text>
<text x="92.1" y="104.7" transform="rotate(-90 92.1 104.7)">CONN_01X03</text>
<text x="104.8" y="104.7" transform="rotate(-90 104.8 104.7)">CONN_01X03</text>
<text x="180.9" y="102.3">GND</text>
<text x="249.5" y="104.9">GND</text>
<text x="284.1" y="107.4">C16</text>
<text x="295.5" y="105">Y?</text>
<text x="296.2" y="107.3">32.768kHz</text>
<text x="313.1" y="102.6" transform="rotate(-90 313.1 102.6)">VDD</text>
<text x="315.3" y="103.5">SDA</text>
<text x="278.8" y="111.1">1F</text>
<text x="278.9" y="108.8">C12</text>
<text x="284.2" y="112.5">22pF</text>
<text x="305.8" y="111.2">OSCO</text>
<text x="313.1" y="112.1" transform="rotate(-90 313.1 112.1)">VSS</text>
<text x="314" y="108.6">CLKO</text>
<text x="316.2" y="111.2">INT</text>
<text x="96.2" y="116.5">+5V</text>
<text x="251.7" y="116.5">+3.3V</text>
<text x="102.5" y="125.4">+5V</text>
<text x="186.1" y="125.2" transform="rotate(-90 186.1 125.2)">GND</text>
<text x="221.5" y="123.9" transform="rotate(-90 221.5 123.9)">GND</text>
<text x="234.7" y="122.6">GND</text>
<text x="234.7" y="125.1">CE</text>
<text x="241.6" y="122.6">VCC</text>
<text x="242.9" y="125.1">CS</text>
<text x="310.5" y="125.2">GND</text>
<text x="95.9" y="129.3" transform="rotate(-90 95.9 129.3)">L1</text>
<text x="99.7" y="130.4" transform="rotate(-90 99.7 130.4)">10uH</text>
<text x="110.7" y="127">U1</text>
<text x="171" y="129">C9</text>
<text x="181.3" y="129">C10</text>
<text x="234.7" y="127.7">SCK</text>
<text x="234.7" y="130.2">MISO</text>
<text x="240.8" y="127.7">MOSI</text>
<text x="242.2" y="130.2">IRQ</text>
<text x="171.1" y="134.1">22pF</text>
<text x="181.3" y="134.1">22pF</text>
<text x="94.5" y="141.5" transform="rotate(-90 94.5 141.5)">C3</text>
<text x="172.3" y="143">Crystal</text>
<text x="174.1" y="139.2">Y?</text>
<text x="81.9" y="144.2">GND</text>
<text x="89.5" y="144.6" transform="rotate(-90 89.5 144.6)">100nF</text>
<text x="95.5" y="149.2">P3</text>
<text x="321" y="147">+5V</text>
<text x="101.1" y="154.3">C4</text>
<text x="232.1" y="154.6">+5V</text>
<text x="246" y="155.9">+5V</text>
<text x="102.4" y="156.8">100nF</text>
<text x="323.3" y="160.9" transform="rotate(-90 323.3 160.9)">500R</text>
<text x="325.3" y="159.9" transform="rotate(-90 325.3 159.9)">R4</text>
<text x="87.3" y="162.3">+5V</text>
<text x="102.2" y="162">GND</text>
<text x="234.4" y="165.3" transform="rotate(-90 234.4 165.3)">10k</text>
<text x="236.4" y="165" transform="rotate(-90 236.4 165)">R1</text>
<text x="240.4" y="163.3">U5</text>
<text x="248.7" y="163.3">MAX485E</text>
<text x="82.7" y="170.8">C1</text>
<text x="92.3" y="170.9">C2</text>
<text x="241" y="172.1">RO</text>
<text x="248.3" y="168.6" transform="rotate(-90 248.3 168.6)">VCC</text>
<text x="253" y="172.1">B</text>
<text x="269.4" y="173.8">R3</text>
<text x="79.5" y="175.9">100nF</text>
<text x="92.5" y="176">100uF</text>
<text x="241" y="174.7">RE</text>
<text x="241" y="177.2">DE</text>
<text x="241" y="179.7">DI</text>
<text x="253" y="179.7">A</text>
<text x="268.4" y="175.9">120R</text>
<text x="295.2" y="176.3" transform="rotate(-90 295.2 176.3)">J2</text>
<text x="323.3" y="179.9" transform="rotate(-90 323.3 179.9)">500R</text>
<text x="325.3" y="179" transform="rotate(-90 325.3 179)">R5</text>
<text x="86.9" y="184.9">GND</text>
<text x="248.3" y="185.7" transform="rotate(-90 248.3 185.7)">GND</text>
<text x="318.1" y="180.2" transform="rotate(-90 318.1 180.2)">RJ45_LEDS</text>
<text x="100.9" y="196.3">GND</text>
<text x="140.2" y="194.3">ATMEGA328-AU</text>
<text x="245.7" y="196.3">GND</text>
</g>
<g font-size="1.6" fill="#840000">
<text x="231.9" y="88.3">MOSI</text>
<text x="248" y="88.3">VCC</text>
<text x="229.5" y="90.8">LED/NC</text>
<text x="232.5" y="95.9">SCK</text>
<text x="232.9" y="93.4">RST</text>
<text x="247.9" y="95.9">GND</text>
<text x="247.9" y="93.4">GND</text>
<text x="247.9" y="90.8">GND</text>
<text x="231.6" y="98.4">MISO</text>
<text x="247.9" y="98.4">GND</text>
</g>
<g font-size="1.4" fill="#840000">
<text x="239.6" y="87.4">1</text>
<text x="239.6" y="90">3</text>
<text x="243.5" y="87.4">2</text>
<text x="243.5" y="90">4</text>
<text x="239.6" y="92.5">5</text>
<text x="239.6" y="95">7</text>
<text x="243.5" y="92.5">6</text>
<text x="243.5" y="95">8</text>
<text x="239.6" y="97.6">9</text>
<text x="243.1" y="97.6">10</text>
<text x="108.2" y="130.6">4</text>
<text x="152.2" y="130.6">12</text>
<text x="108.2" y="133.1">6</text>
<text x="152.2" y="133.1">13</text>
<text x="152.2" y="135.7">14</text>
<text x="107.8" y="138.2">18</text>
<text x="152.2" y="138.2">15</text>
<text x="152.2" y="140.8">16</text>
<text x="152.2" y="143.3">17</text>
<text x="107.8" y="145.8">20</text>
<text x="152.7" y="145.8">7</text>
<text x="152.7" y="148.4">8</text>
<text x="152.2" y="152.2">23</text>
<text x="152.2" y="154.7">24</text>
<text x="152.2" y="157.3">25</text>
<text x="152.2" y="159.8">26</text>
<text x="107.8" y="164.9">19</text>
<text x="107.8" y="167.4">22</text>
<text x="152.2" y="162.3">27</text>
<text x="152.2" y="164.9">28</text>
<text x="152.2" y="167.4">29</text>
<text x="152.2" y="171.2">30</text>
<text x="152.2" y="173.8">31</text>
<text x="152.2" y="176.3">32</text>
<text x="152.7" y="178.9">1</text>
<text x="107.8" y="183.9">21</text>
<text x="152.7" y="181.4">2</text>
<text x="152.7" y="183.9">9</text>
<text x="108.2" y="189">3</text>
<text x="108.2" y="186.5">5</text>
<text x="152.2" y="186.5">10</text>
<text x="152.2" y="189">11</text>
</g>
<g font-size="1.4" fill="#008484">
<text x="111.5" y="131.4">VCC</text>
<text x="133.5" y="131.4">(PCINT0/CLKO/ICP1)PB0</text>
<text x="111.5" y="133.9">VCC</text>
<text x="134.8" y="136.4">(PCINT2/OC1B/SS)PB2</text>
<text x="137.1" y="133.9">(PCINT1/OC1A)PB1</text>
<text x="111.5" y="139">AVCC</text>
<text x="133" y="139">(PCINT3/OC2A/MOSI)PB3</text>
<text x="137.4" y="141.5">(PCINT4/MISO)PB4</text>
<text x="111.5" y="146.6">AREF</text>
<text x="131.4" y="146.6">(PCINT6/XTAL1/TOSC1)PB6</text>
<text x="131.4" y="149.1">(PCINT7/XTAL2/TOSC2)PB7</text>
<text x="138" y="144.1">(PCINT5/SCK)PB5</text>
<text x="137.1" y="152.9">(PCINT8/ADC0)PC0</text>
<text x="137.1" y="155.5">(PCINT9/ADC1)PC1</text>
<text x="136.3" y="158">(PCINT10/ADC2)PC2</text>
<text x="136.3" y="160.6">(PCINT11/ADC3)PC3</text>
<text x="111.5" y="165.6">ADC6</text>
<text x="133" y="163.1">(PCINT12/SDA/ADC4)PC4</text>
<text x="133.1" y="165.6">(PCINT13/SCL/ADC5)PC5</text>
<text x="111.5" y="168.2">ADC7</text>
<text x="135.5" y="168.2">(PCINT14/RESET)PC6</text>
<text x="137.2" y="172">(PCINT16/RXD)PD0</text>
<text x="132.8" y="179.6">(PCINT19/OC2B/INT1)PD3</text>
<text x="137.1" y="177.1">(PCINT18/INT0)PD2</text>
<text x="137.4" y="174.5">(PCINT17/TXD)PD1</text>
<text x="111.5" y="184.7">GND</text>
<text x="134.2" y="184.7">(PCINT21/OC0B/T1)PD5</text>
<text x="135.2" y="182.2">(PCINT20/XCK/T0)PD4</text>
<text x="111.5" y="189.8">GND</text>
<text x="111.5" y="187.2">GND</text>
<text x="132.7" y="187.2">(PCINT22/OC0A/AIN0)PD6</text>
<text x="137" y="189.8">(PCINT23/AIN1)PD7</text>
</g>
</svg>
